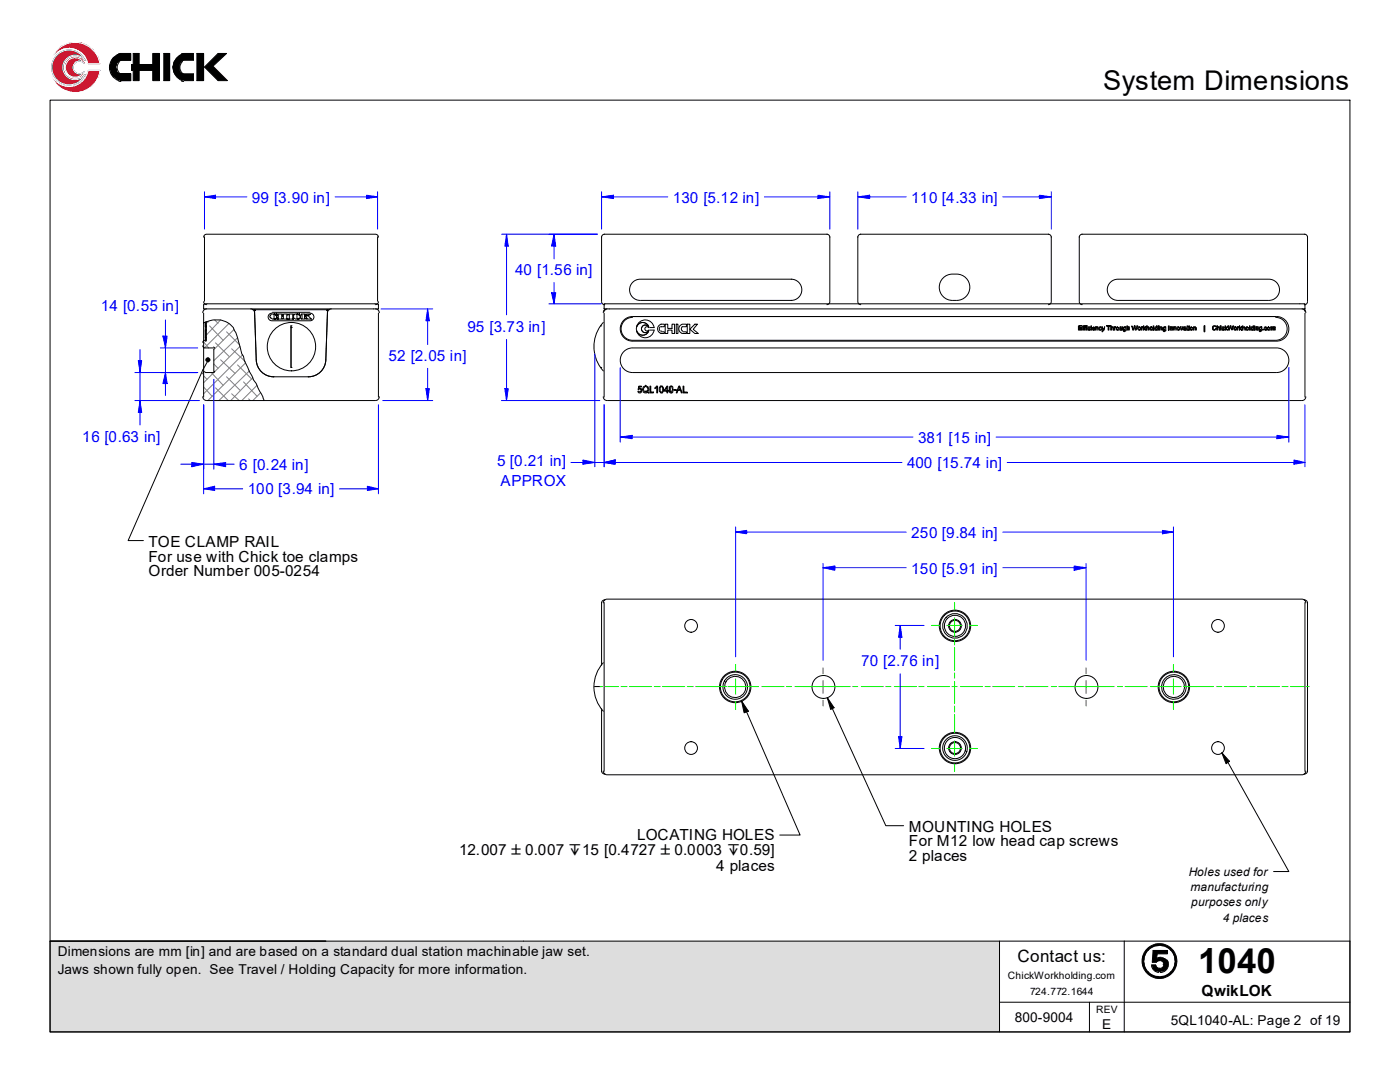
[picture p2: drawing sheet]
<svg xmlns="http://www.w3.org/2000/svg" width="279mm" height="216mm" viewBox="0 0 279 216" stroke-linecap="round" stroke-linejoin="round" font-family="sans-serif">
<!-- layer: Hatch -->
<g fill="none" stroke="#808080" stroke-width=".2">
<path d="M40.6 77.2l1.7 1.9M40.6 75l.7 .7M40.6 68.2l1.1 1.2M41 64.2v.1M41.1 66.5l.2 .2M41.1 67.4l-.1 .2M41.7 64.2l-.6 .3M41.8 65l2.7 2.9M42.2 74.3l2.3 2.6M42.7 72.6l.8 .9M42.8 63.8l.7 .7M43 77.4l2.6 2.5"/>
<path d="M43 68.4l2.7 2.7M44 63.8l-2.9 3.1M44 71.8l2.9 2.7M45.2 75.2l2.7 2.7M45.2 66.2l2.6 2.5M45.7 64.5l-4.9 4.9M46.2 78.6l1.6 1.3M46.2 69.6l2.7 2.5M46.7 65.7l-4 4.1M47.4 67.4l-4.7 4.6M47.4 72.8l2.9 2.9M47.9 69.1l-7.3 7.3"/>
<path d="M48.4 70.8l-7.8 7.8M48.6 76.2l2.7 2.9M48.9 72.5l-7.4 7.4M49.6 79.6l.4 .3M49.8 74l-6.1 5.9M50.5 75.4l-4.4 4.5M51.3 76.9l-3 3M52 78.4l-1.5 1.5"/>
</g>
<!-- layer: Visible Edges(ISO) -->
<g fill="none" stroke="#000" stroke-width=".2">
<path d="M40.8 47.2v12.9M41.2 46.7a.59 .59 0 0 0-.6 .6M41.3 46.7h33.5M74.9 46.7a.59 .59 0 0 1 .6 .6M75.4 47.2v12.9M120.1 47.2v12.9M120.6 46.7h44.5M120.6 46.7a.59 .59 0 0 0-.5 .6M127.8 55.7a2.12 2.12 0 0 0-2.2 2.1 2.12 2.12 0 0 0 2.2 2.1M127.8 55.7h30.2M127.8 59.9h30.2M157.9 55.7a2.12 2.12 0 0 1 2.1 2.1 2.12 2.12 0 0 1-2.1 2.1"/>
<path d="M165 46.7a.59 .59 0 0 1 .6 .6M165.6 47.2v12.9M171.2 47.2v12.9M171.7 46.7h37.6M171.8 46.7a.59 .59 0 0 0-.6 .6M190.1 54.7a2.62 2.62 0 0 0-2.6 2.6 2.62 2.62 0 0 0 2.6 2.6M190.2 59.9h.6M190.2 54.7h.6M190.9 54.7a2.62 2.62 0 0 1 2.6 2.6 2.62 2.62 0 0 1-2.6 2.6M209.2 46.7a.59 .59 0 0 1 .6 .6M209.8 47.2v12.9M215.4 47.2v12.9"/>
<path d="M215.9 46.7h44.5M216 46.7a.59 .59 0 0 0-.6 .6M223.1 55.7a2.12 2.12 0 0 0-2.1 2.1 2.12 2.12 0 0 0 2.1 2.1M223.2 55.7h30M223.2 59.9h30M253.2 55.7a2.12 2.12 0 0 1 2.2 2.1 2.12 2.12 0 0 1-2.2 2.1M260.4 46.7a.59 .59 0 0 1 .5 .6M260.9 47.2v12.9M40.5 79.2a.76 .76 0 0 0 .7 .7M40.5 69v.2l.4 .2M40.6 64.5v-.2h.2a4.8 4.8 0 0 1 5.8 1.1l.5 1 .8 2.9a27.7 27.7 0 0 0 3.2 7.2l1.4 2.7 .2 .7M40.6 62.5v16.7"/>
<path d="M40.6 60.2a.59 .59 0 0 0 .6 .6M40.6 61.6h.1M40.7 60.8l-.1 .1M40.8 60.6h34.6l.1 .2v.8h-34.9v-.8zM40.9 67.9l-.4 .2v.2M40.9 74.2l-.4 .2v.2M41 65.2v2.7h.1v-3.7v3.9h-.1M41 65.2h.1M41 65.9v1.5M41 65h.1M41 65.9h.1M41 65v.2"/>
<path d="M41 64.7v.3M41 67.4h.1M41 74.3h1.5M41 69.4h1.5M41 64.3v.9M41.2 61.6a.76 .76 0 0 0-.7 .8M41.3 79.9h33.5M42.6 69.3l.2 .2M42.7 69.6v4.6M42.8 74.1l-.2 .2M50 61.6a.76 .76 0 0 1 .8 .8M50.5 61.8h.3l.3 10"/>
<path d="M51 62l-.2-.2h14.6l-.2 .2M51.1 71.8a3.5 3.5 0 0 0 3.5 3.4M54 62.8l.2-.1h1v-.2l.2 .5-.2 .2-.2-.4-.3-.1v1h.3l.2-.4h.2v.2a1.44 1.44 0 0 1-1.4 0v-.2h-.2v-.3h.2zM54.3 62.5a.76 .76 0 0 0-.8 .7 .76 .76 0 0 0 .8 .8M54.4 64h7.4M54.4 62.3h7.4M54.5 75.2h7.1M55.4 62.7h1l-.2 .3h.4v-.3h.8v.1h-.2v.9h.2h-.8v-.5h-.4v.3l.2 .2h-1h.1v-.9h-.1zM57.6 62.7h1v.1h-.2v.9h.2h-1h.1v-.9h-.1zM58.1 65.4h.1M58.1 73h.1M58.1 73.3h.1"/>
<path d="M58.1 65h.1M58.1 65v8.3M58.6 62.8h.2v-.1h1v-.2l.1 .7-.5-.5h-.1v.8l.1 .2 .5-.4v.2l-.1 .2h-.9l-.3-.2zM60.1 62.7h.9v.1h-.2v.4l.5-.4h-.2v-.1h.9l-.7 .3h.3v.2l.5 .5h-1l.2-.2h-.2v-.3h-.3v.3h.2v.2h-.9l.2-.2v-.7h-.2zM61.9 62.5a.76 .76 0 0 1 .8 .7 .76 .76 0 0 1-.8 .8M65 71.8a3.5 3.5 0 0 1-3.4 3.4M65.7 61.8h-.3l-.4 10 .4-9.5M66.1 61.6a.76 .76 0 0 0-.7 .8M74.9 61.6a.76 .76 0 0 1 .8 .8M75.5 60.8v.1M75.5 60.2a.59 .59 0 0 1-.6 .6M75.5 62.5v16.7"/>
<path d="M75.5 61.6h.1M75.7 79.2a.76 .76 0 0 1-.8 .7M119.9 73.3h.1M119.9 65h.1M120.1 60.2a.59 .59 0 0 0 .5 .6M120.4 79.2a.76 .76 0 0 0 .8 .7M120.4 64.3a7.2 7.2 0 0 0 0 9.7M120.6 61.6h.1M120.6 62.5v16.7M120.6 60.6h.1M120.6 60.8v.1M120.7 61.8l-.1 .3"/>
<path d="M120.7 61.8h.1M120.7 60.6h139.6l.1 .2v.8h-139.8v-.8zM121.2 61.6a.76 .76 0 0 0-.8 .8M121.2 79.9h138.6M126.2 63.3a2.29 2.29 0 0 0-2.2 2.3 2.29 2.29 0 0 0 2.2 2.3M126.2 63.2a2.46 2.46 0 0 0-2.4 2.4 2.46 2.46 0 0 0 2.4 2.5M126.2 69.4a2.46 2.46 0 0 0-2.4 2.5 2.46 2.46 0 0 0 2.4 2.4M126.3 67.9h128.2M126.3 63.2h128.4M126.3 68.1h128.4M126.3 74.3h128.4M126.3 69.4h128.4"/>
<path d="M127.1 65.2a1.78 1.78 0 0 1 1.8-1.4 1.78 1.78 0 0 1 1.6 1.6M127.1 65.2a1.27 1.27 0 0 1 1.3-.8 1.27 1.27 0 0 1 1.1 1M127.5 77h.5v.2h-.5v.4l.2-.2 .3 .2 .2 .3-.2 .3a.42 .42 0 0 1-.7 0v-.1h.2v.1h.3l.2-.3-.2-.3h-.3v.1h-.2zM128.4 77.2l.5-.3a.88 .88 0 0 1 .6 .8l-.3 .5 .3 .2-.3-.2-.2 .2h-.3l-.3-.2v-.3l-.2-.2zM128.5 77.2l.4-.2 .3 .2 .2 .5-.2 .4h-.3l.1 .1h-.3l-.3-.5zM128.9 78.1h.1M129.4 65.2a.76 .76 0 0 0-1.1-.1 .76 .76 0 0 0 0 1.1 .76 .76 0 0 0 1.1-.1M129.4 65.1a1.27 1.27 0 0 0-1.9-.5 1.27 1.27 0 0 0 0 2 1.27 1.27 0 0 0 1.9-.5M129.4 65.4a.42 .42 0 0 0-.6-.1 .42 .42 0 0 0 0 .6 .42 .42 0 0 0 .6 0M129.5 65.3a.76 .76 0 0 0-1.2-.3 .76 .76 0 0 0 0 1.2 .76 .76 0 0 0 1.2-.3M129.5 65.8a1.27 1.27 0 0 1-1.1 1.1 1.27 1.27 0 0 1-1.3-.9M129.7 77h.2v1.2h.5v.2h-.7z"/>
<path d="M129.7 65.9h.9M129.7 65.4h.9M130.5 65.9a1.78 1.78 0 0 1-1.6 1.5 1.78 1.78 0 0 1-1.8-1.3M131.1 77h.1v1.4h-.1v-1.2l-.4 .4zM131.7 77h.5l.2 .4v.7l-.2 .3a.67 .67 0 0 1-.7-.4 .67 .67 0 0 1 .2-.8zM131.7 77.2h.2v-.2l.3 .2v.9l-.1 .1-.4-.1zM131.8 65.2l-.2 .4 .2 .5M131.8 64.7a.93 .93 0 0 0-.6 .9 .93 .93 0 0 0 .6 .9M131.8 66.5h.2M131.9 64.7h.7v.5h-.6M131.9 66.2h.7v.3h-.7M131.9 66h.1"/>
<path d="M132 64.7h-.2M132.8 64.7h.5v.8h.8v-.8h.5v1.8h-.5v-.6h-.8v.6h-.5zM133.1 77h.2v.9h.1v.2h-.1v.3h-.2v-.3h-.5zM133.1 77.2v.7h-.5zM133.6 77.2a.42 .42 0 0 1 .7 0v1a.42 .42 0 0 1-.7 0zM133.9 77l.4 .7-.2 .2v.3h-.3v-1zM134.5 77.7h.5v.2h-.5zM135 64.7h.3v1.8h-.3zM135.5 77h.1l.5 1.4h-.1l-.2-.5h-.5l-.2 .5h-.1zM135.6 77l.2 .7h-.3zM136.1 64.7a.94 .94 0 0 0-.6 1 .94 .94 0 0 0 .7 .8M136.2 66h.1"/>
<path d="M136.2 65.2l-.2 .4 .2 .5M136.2 64.7h-.1M136.2 65.2h.1M136.3 64.7h.7v.5h-.7M136.3 66.2h.7v.3h-.7M136.3 77h.2v1.2h.7v.2h-.9zM137.2 64.7h.5v1.8h-.5zM138.7 64.7h.5l-.9 1 1.1 .8h-.7l-1-.8zM165.6 60.2a.59 .59 0 0 1-.6 .6M171.2 60.2a.59 .59 0 0 0 .6 .6M209.8 60.2a.59 .59 0 0 1-.6 .6M215.2 65h.7h-.5v.4h.5v.1h-.5v.2h.5v.2h-.7z"/>
<path d="M215.4 60.2a.59 .59 0 0 0 .6 .6M216.1 65h.3h-.2v.2h.2v.2h-.2v.5h-.1zM216.4 65h.1M216.6 65l.1 .4h-.1v.5h-.2v-.7l.3-.2zM216.7 65.2h.2v.7h-.2zM216.7 65h.1M216.7 65h.2v.2h-.2zM217.1 65.4l.3-.2 .2 .2-.2 .1v-.1l-.3 .1 .2 .4h.1v-.2h.2v.2h-.5zM217.8 65.2v.7zM217.8 65v.2zM217.9 65.4l.4-.2 .3 .3h-.5l.2 .4 .3-.2a.42 .42 0 0 1-.7 0zM218.1 65.5v-.1h.3v.1"/>
<path d="M218.6 65.2h.2v.2v-.2h.3v.3v-.1h-.3v.5h-.2zM219.1 65.5v.4zM219.3 65.4h.2v-.2h.3v.3l-.3-.1v.5l.5-.2a.42 .42 0 0 1-.7 0zM220 65.2l.1 .5h.2l.2-.5-.2 .7-.3 .3v-.2h.1zM220.8 65h.9h-.4v.9h-.2v-.9zM221.7 65h.1v.4v-.2h.4v.3v-.1h-.4v.5h-.1zM222.2 65.5v.4zM222.3 65.2h.2v.2v-.2h.2v.2h-.2v.5h-.2zM222.7 65.4h.1M223 65.2l.4 .2v.5h-.4v-.2h-.2v-.3h.4v.3l-.4 .2v-.5zM223.5 65.2h.2v.7l.2-.2v-.5h.1v.7h-.5zM224.2 65.4h.3v.3l-.1 .2v-.2h-.2z"/>
<path d="M224.4 65.2h.1v.2v-.2h.2v.8l-.3 .2-.2-.2v-.1v.1h.3v-.1h-.3v-.5zM224.9 65h.1v.4v-.2h.4v.7h-.2v-.5h-.2v.5h-.1zM225.9 65l.2 .7 .3-.7h.2v.5l.1 .2 .2-.7h.2l-.4 .9h-.1l-.2-.7-.2 .7h-.1zM226.4 65.2v-.2v.2M227.2 65.2l.4 .2v.5l-.5-.4 .1-.1h.4v.3l-.4 .2a.42 .42 0 0 1 0-.7zM227.8 65.2h.1v.2v-.2h.2v.2h-.2v.5h-.1zM228.3 65v.5l.5-.3-.4 .3 .4 .4h-.2l-.2-.4-.1 .4zM228.8 65h.1v.4v-.2h.4v.3v-.1h-.4v.5h-.1zM229.3 65.5v.4zM229.6 65.2l.4 .2 .1 .3a.42 .42 0 0 1-.7 0v-.3h.2zM229.6 65.4h.4v.3h-.2v.2l-.2-.2zM230.1 65h.2v.9h-.2z"/>
<path d="M230.6 65.4l.4 .1-.2 .4-.3-.4h.1zM230.8 65h.2v.9h-.5v-.5l.1-.2h.2v.2zM231.1 65.2h.2v.7h-.2zM231.1 65h.2v.2h-.2zM231.5 65.2v.2l.1-.2 .4 .2v.5h-.2v-.5l-.3 .1v.4zM232.2 65.4h.3v.3l-.2 .2v-.2h-.1zM232.3 65.2h.2v.2v-.2h.2v.8l-.4 .2-.1-.2v-.1v.1h.3v-.1h-.3v-.5zM233.2 65h.1v.9h-.1zM233.5 65.2h.2v.2v-.2h.3v.7h-.2v-.5h-.1v.5h-.2zM234.2 65.2h.2v.2v-.2h.3v.3l-.3-.1v.5h-.2zM234.7 65.5v.4zM235 65.2l.4 .2v.5l-.4-.2v-.3h.4v.3l-.4 .2a.42 .42 0 0 1 0-.7z"/>
<path d="M235.5 65.2h.2v.5h.2l.2-.5-.2 .7h-.2zM236.2 65.2h.4l.1 .2v.5h-.5v-.4h.4v-.1h-.4zM236.2 65.4h.1M236.2 65.7l.4-.2v.4zM236.6 65.5h.1M236.9 65h.2v.9h-.2zM237.1 65.9h.1M237.2 65.2h.2v.7h-.2zM237.2 65h.2v.2h-.2zM237.7 65.2l.4 .2v.3l-.2 .2-.3-.2v-.3h.3v.3l-.2 .2h-.1l-.2-.4zM238.3 65.2v.2l.1-.2 .4 .2v.5h-.2v-.5h-.3v.5zM240.3 65h.2v1.2h-.2z"/>
<path d="M242 65.2l.1-.2h.6v.2l-.4-.2a.6 .6 0 0 0 0 .9l.5-.4a.48 .48 0 0 1-.3 .4 .48 .48 0 0 1-.5-.2zM242.7 65.2h.1M242.8 65h.2v.4v-.2h.3v.3v-.1h-.3v.5h-.2zM243.3 65.5v.4zM243.5 65.2h.2v.7h-.2zM243.5 65h.2v.2h-.2zM244 65.2l.3 .2-.1 .1v-.1h-.2l-.2 .1 .2 .4h.2v-.2h.1v.2h-.5v-.5zM244.5 65v.5l.5-.3-.3 .3 .3 .4h-.1l-.2-.4-.2 .4zM245 65h.2v.5l.2 .2 .1-.7h.2v.5l.2 .2 .1-.7h.2l-.3 .9-.4-.7-.1 .7h-.2zM245.5 65.2v-.2v.2M246.2 65.4l.3-.2 .4 .3-.2 .4h-.3l-.2-.2zM246.4 65.4h.3v.3h-.2v.2l-.1-.2z"/>
<path d="M246.9 65.2h.2v.2v-.2h.1v.2h-.1v.5h-.2zM247.2 65.4h.1M247.4 65v.5l.5-.3-.3 .3 .3 .4h-.2l-.1-.4-.2 .4zM247.9 65h.2v.4l.3-.2 .2 .7h-.2v-.5h-.3v.5h-.2zM248.8 65.2l.5 .2v.3l-.2 .2-.3-.2v-.3h.3v.3l-.2 .2-.3-.2v-.3h.2zM249.4 65v.9zM249.8 65.2l.3 .2v-.4v.9h-.5v-.5zM249.8 65.4h.3v.3h-.2v.2l-.1-.2zM250.3 65.2h.1v.7h-.1zM250.3 65h.1v.2h-.1zM250.6 65.2h.2v.2v-.2h.3v.7h-.1v-.5h-.2v.5h-.2zM251.5 65.2l.3 .2v-.2v.8l-.3 .2-.2-.3 .3 .1v-.1h-.1a.42 .42 0 0 1 0-.7z"/>
<path d="M251.5 65.4l.3 .1-.3 .4-.2-.4zM251.5 66h.1M252 65.7h.1v.2h-.1zM252.5 65.2l.3 .2v.1l-.3-.1v.5l.3-.2v.2h-.3a.42 .42 0 0 1 0-.7zM252.8 65.7h.1M253 65.4h.3v.3l-.1 .2v-.2h-.2zM253.2 65.2l.3 .2v.5h-.5v-.5zM253.7 65.2v.2l.1-.2 .4 .2v-.2h.3v.7h-.2v-.5h-.1v.5h-.2v-.5h-.2v.5h-.1zM254.6 63.3a2.29 2.29 0 0 1 2.3 2.3 2.29 2.29 0 0 1-2.3 2.3M254.8 63.2a2.46 2.46 0 0 1 2.4 2.4 2.46 2.46 0 0 1-2.4 2.5M254.8 69.4a2.46 2.46 0 0 1 2.4 2.5 2.46 2.46 0 0 1-2.4 2.4M259.8 61.6a.76 .76 0 0 1 .8 .8"/>
<path d="M260.3 61.8l.1 .3M260.3 61.8h.1M260.3 60.6h.1M260.4 60.8v.1M260.4 62.5v16.7M260.4 61.6h.1M260.6 79.2a.76 .76 0 0 1-.8 .7M260.9 60.2a.59 .59 0 0 1-.6 .6M120.6 119.7h.1M120.6 119.7a.59 .59 0 0 0-.5 .6M121.2 119.5a.76 .76 0 0 0-.8 .8M121.2 119.5h138.6"/>
<path d="M259.8 119.5a.76 .76 0 0 1 .8 .8M260.3 119.7h.1M260.4 119.7a.59 .59 0 0 1 .5 .6M118.5 137.1a7.2 7.2 0 0 0 1.9 4.8M118.7 137h1.2M119.9 137h.1M120.1 120.2v12.6M120.4 132.2a7.2 7.2 0 0 0-1.9 4.9M120.6 120.2v33.7M260.4 120.2v33.7M260.9 120.2v33.7M120.1 153.8a.59 .59 0 0 0 .5 .6"/>
<path d="M120.1 141.4v12.5M120.4 153.8a.76 .76 0 0 0 .8 .8M120.6 154.4h.1M121.2 154.6h138.6M260.3 154.4h.1M260.6 153.8a.76 .76 0 0 1-.8 .8M260.9 153.8a.59 .59 0 0 1-.6 .6"/>
<circle cx="58.2" cy="69.2" r="4.8"/>
<circle cx="137.9" cy="124.9" r="1.27"/>
<circle cx="146.7" cy="137.1" r="3.1"/>
<circle cx="146.7" cy="137.1" r="2.46"/>
<circle cx="146.7" cy="137.1" r="2.96"/>
<circle cx="146.7" cy="137.1" r="2.12"/>
<circle cx="164.3" cy="137.1" r="2.29"/>
<circle cx="190.6" cy="124.9" r="3.1"/>
<circle cx="190.6" cy="124.9" r="2.96"/>
<circle cx="190.6" cy="124.9" r="2.46"/>
<circle cx="190.6" cy="124.9" r="1.1"/>
<circle cx="190.6" cy="124.9" r="2.12"/>
<circle cx="190.6" cy="124.9" r="1.27"/>
<circle cx="216.8" cy="137.1" r="2.29"/>
<circle cx="234.3" cy="137.1" r="3.1"/>
<circle cx="234.3" cy="137.1" r="2.12"/>
<circle cx="234.3" cy="137.1" r="2.46"/>
<circle cx="234.3" cy="137.1" r="2.96"/>
<circle cx="243.1" cy="124.9" r="1.27"/>
<circle cx="137.9" cy="149.3" r="1.27"/>
<circle cx="190.6" cy="149.3" r="2.12"/>
<circle cx="190.6" cy="149.3" r="1.27"/>
<circle cx="190.6" cy="149.3" r="1.1"/>
<circle cx="190.6" cy="149.3" r="2.96"/>
<circle cx="190.6" cy="149.3" r="2.46"/>
<circle cx="190.6" cy="149.3" r="3.1"/>
<circle cx="243.1" cy="149.3" r="1.27"/>
</g>
<!-- layer: TITLE BLOCK HATCH -->
<g fill="#000">
<path d="M22.7 11.3l1-.6h2.4v1.3h-2.1l-.1 .2a1.95 1.95 0 0 0-.7 1.3l.2 .2a.59 .59 0 0 0 .5 .9v.1h2.2v1.4h-2.4l-.5-.4a1.9 1.9 0 0 1-1.2-1.6l-.2-.2v-.4a3.4 3.4 0 0 1 .9-2.2z" fill-rule="evenodd"/>
<path d="M26.6 10.7h1.2v2.2h2.7v-2.2h1.3v5.4h-1.3v-2h-2.7v2h-1.2v-2h-.4v-1.2h.4z" fill-rule="evenodd"/>
<path d="M32.7 10.7h1.2v5.4h-1.2z" fill-rule="evenodd"/>
<path d="M35.4 11.3l.8-.6h2.4v1.3h-2a1.85 1.85 0 0 0-.4 2.6h.2v.1h2.2v1.4h-1.9a2.09 2.09 0 0 1-1.5-.9l-.3-.3a.97 .97 0 0 1-.4-1l-.1-.4v-.3l.1-.2a2.06 2.06 0 0 1 .9-1.7z" fill-rule="evenodd"/>
<path d="M39.3 10.7h1.3v5.4h-1.3z" fill-rule="evenodd"/>
<path d="M40.8 13.4l2.7-2.7h1.7l-2.7 2.5 2.9 2.9h-1.9z" fill-rule="evenodd"/>
</g>
<path d="M10.3 15.1a3.1 3.1 0 0 0 1.7 1.7 3.7 3.7 0 0 0 5.1-1.6l.5-1.1h2.4a2.71 2.71 0 0 1-.7 1.6 4.6 4.6 0 0 1-5.8 2.4 4.7 4.7 0 0 1-3-2.5z" fill-rule="evenodd" fill="#f00"/>
<path d="M11.5 10.8a3.5 3.5 0 0 1 4.6 0l.7 .9-.4-.2a2.16 2.16 0 0 0-2.3-.3 2.19 2.19 0 0 0-1.4 2.2 2.29 2.29 0 0 0 1.2 2.1 2.29 2.29 0 0 0 2.4-.1l.5-.3a2.96 2.96 0 0 1-2.7 1.7h-.7a2.65 2.65 0 0 1-2.4-1.4l-.3-.7a2.99 2.99 0 0 1 .1-3z" fill-rule="evenodd" fill="#b01c2e"/>
<path d="M13.7 11.9a1.88 1.88 0 0 1 2.9 .3l.3 .3h-.1a.54 .54 0 0 0-.7-.3 .42 .42 0 0 0-.7 0h-.3v.2a1.02 1.02 0 0 0-.5 1.3l.1 .5 .4 .2v.2a1.31 1.31 0 0 0 1.5-.2h.2a1.61 1.61 0 0 1-1.6 1 2.04 2.04 0 0 1-2-1.2 2.04 2.04 0 0 1 .5-2.3z" fill-rule="evenodd" fill="#f00"/>
<g fill="#e60d2e">
<path d="M10.5 11.3l-.3 .9zM12.2 9.1l-1 1.1-.5 .6-.2 .5a4.3 4.3 0 0 1 2.5-1.6 3.4 3.4 0 0 1 3.4 1 4.4 4.4 0 0 1 1.2 2h2.4l-.4-1.4-.5-.6a4.5 4.5 0 0 0-4.7-2.2h-.5z" fill-rule="evenodd"/>
<path d="M10.3 15.1a3.1 3.1 0 0 0 1.7 1.7 3.7 3.7 0 0 0 5.1-1.6l.5-1.1h2.4a2.71 2.71 0 0 1-.7 1.6 4.6 4.6 0 0 1-5.8 2.4 4.7 4.7 0 0 1-3-2.5z" fill-rule="evenodd"/>
</g>
<path d="M13.7 11.9a1.88 1.88 0 0 1 2.9 .3l.3 .3h-.1a.54 .54 0 0 0-.7-.3 .42 .42 0 0 0-.7 0h-.3v.2a1.02 1.02 0 0 0-.5 1.3l.1 .5 .4 .2v.2a1.31 1.31 0 0 0 1.5-.2h.2a1.61 1.61 0 0 1-1.6 1 2.04 2.04 0 0 1-2-1.2 2.04 2.04 0 0 1 .5-2.3z" fill-rule="evenodd" fill="#b01c2e"/>
<path d="M10 187.8h189.5v18.1h-189.5z" fill-rule="evenodd" fill="#ddd"/>
<g fill="#000">
<path d="M230.1 189.7h2.9v.6h-2l-.2 .9h.2a1.53 1.53 0 0 1 2 .5 1.52 1.52 0 0 1-1.4 2.2h-.5a1.1 1.1 0 0 1-1.1-1l-.2-.4h.8l.2 .4a.85 .85 0 0 0 1.2 .1v-.1h.2a.91 .91 0 0 0-.6-1.2h-.3l-.5 .3h-.8z" fill-rule="evenodd"/>
<path d="M229.4 189.3l-.6 .9a1.56 1.56 0 0 0-.4 1.3l-.1 .4 .1 .3a2.66 2.66 0 0 0 1.4 2.2 1.56 1.56 0 0 0 1.3 .3l.4 .2 .3-.2a2.06 2.06 0 0 0 1.7-.8l.3-.2a3.7 3.7 0 0 0 .6-2.9l-.6-1-.3-.1-.2-.4a3.7 3.7 0 0 0-2.8-.5zM229.3 189a4.1 4.1 0 0 0-1.4 2.3 3.6 3.6 0 0 0 1.2 3.1 3.5 3.5 0 0 0 5.3-.9 3.5 3.5 0 0 0-1.9-5 3.5 3.5 0 0 0-3.2 .5z" fill-rule="evenodd"/>
</g>
<!-- layer: Sketch Geometry(ISO) -->
<g fill="none" stroke="#000" stroke-width=".2">
<path d="M10 20h259.4v185.9h-259.4zM16.8 12.7a1.27 1.27 0 0 0-1.8-.2 1.27 1.27 0 0 0 0 1.9 1.27 1.27 0 0 0 1.8-.1M17 14.9a3.5 3.5 0 0 1-5.3 1.3 3.5 3.5 0 0 1 0-5.5 3.5 3.5 0 0 1 5.3 1.3 2.45 2.45 0 0 0-3.7-.3 2.45 2.45 0 0 0 0 3.6 2.45 2.45 0 0 0 3.7-.4M17.6 14.1h2.4M23.6 10.8a2.79 2.79 0 0 0-1.8 2.7 2.79 2.79 0 0 0 1.8 2.6M23.7 16.2l.4 .1M23.8 14.6l.3 .1M23.9 12.3a1.61 1.61 0 0 0 0 2.4M24 10.7h2.1v1.3h-2.1h2.1v-1.3M24 14.7h2.1h-2.1M24.1 12l-.3 .1M24.1 10.7l-.4 .1"/>
<path d="M26.1 14.7v1.4v-1.4M26.1 16.1h-2.1h2.1M26.6 10.7h1.2v2.2h2.7v-2.2h1.3v5.4h-1.3v-2h-2.7v2h-1.2v-2h-.4v-1.2h.4zM32.7 10.7h1.2v5.4h-1.2zM36.2 16.2l.5 .1M36.3 10.8a2.79 2.79 0 0 0-1.8 2.7 2.79 2.79 0 0 0 1.8 2.6M36.4 14.6l.3 .1M36.4 12.3a1.61 1.61 0 0 0 0 2.4M36.6 14.7h2v1.4h-1.9M36.7 12l-.3 .1M36.7 10.7l-.5 .1M36.7 10.7h1.9v1.3h-2"/>
<path d="M39.3 10.7h1.3v5.4h-1.3zM40.8 13.4l2.7-2.7h1.7l-2.7 2.5 2.9 2.9h-1.9zM104.5 187.8h119.9M199.5 187.8v18.1M217.4 200v5.9M229.8 192.5h.8M229.8 192.7a1.61 1.61 0 0 0 1.4 1.3M230.6 192.6a.76 .76 0 0 0 .8 .6M230.8 191.2l.2-.9h2v-.6h-2.9l-.1 2.3h.8M231.1 193.9h.5M231.3 193.2h.2M231.3 191.7h.2"/>
<path d="M231.4 191.7l-.6 .3M231.6 191.7a.76 .76 0 0 1 .7 .7 .76 .76 0 0 1-.7 .8M231.7 191l-.9 .2M231.7 191.2l.6 .1 .5 .3M232.2 192.4v.1M232.9 191.5l.3 .8M233.2 192.6a1.61 1.61 0 0 1-1.6 1.5M233.2 192.4v.1"/>
<circle cx="231.4" cy="191.8" r="3.5"/>
<circle cx="231.4" cy="191.8" r="3.1"/>
</g>
<path d="M10.1 12.2a5 5 0 0 1 5.2-3.7 5 5 0 0 1 4.6 4.3M16.8 12.7a1.95 1.95 0 0 0-3-.8 1.95 1.95 0 0 0 0 3.1 1.95 1.95 0 0 0 3-.8M16.8 12.7a1.27 1.27 0 0 0-1.8-.2 1.27 1.27 0 0 0 0 1.9 1.27 1.27 0 0 0 1.8-.1M17 14.9a3.5 3.5 0 0 1-5.3 1.3 3.5 3.5 0 0 1 0-5.5 3.5 3.5 0 0 1 5.3 1.3 2.45 2.45 0 0 0-3.7-.3 2.45 2.45 0 0 0 0 3.6 2.45 2.45 0 0 0 3.7-.4M17.6 12.8a3.8 3.8 0 0 0-5.9-2.5 3.8 3.8 0 0 0 0 6.3 3.8 3.8 0 0 0 5.9-2.5M17.6 14.1h2.4M17.6 12.7h2.4M19.9 14.1a5 5 0 0 1-4.6 4.3 5 5 0 0 1-5.2-3.7" fill="none" stroke="#fff" stroke-width=".2"/>
<path d="M17.6 12.7h2.4" fill="none" stroke="#f00" stroke-width=".2"/>
<!-- layer: TITLE BLOCK -->
<path d="M104.5 187.8h-94.5v18.1h259.4v-18.1h-45v18.1M199.5 200h69.9" fill="none" stroke="#000" stroke-width=".2"/>
<!-- layer: Dimensions(ISO) -->
<path d="M40.8 39.3h2.2" fill="none" stroke="#00f" stroke-width=".2"/>
<path d="M40.8 39.3l2.2-.4v.7z" fill-rule="evenodd" fill="#00f"/>
<path d="M40.8 39.3l2.2-.4v.7zM73.2 39.3h2.2" fill="none" stroke="#00f" stroke-width=".2"/>
<path d="M73.2 38.9l2.2 .4-2.2 .3z" fill-rule="evenodd" fill="#00f"/>
<path d="M40.8 38.3v7.4M43 39.3h6.3M66.9 39.3h6.3M73.2 38.9l2.2 .4-2.2 .3zM75.4 38.3v7.4M120.1 39.3h2.3" fill="none" stroke="#00f" stroke-width=".2"/>
<path d="M120.1 39.3l2.3-.4v.7z" fill-rule="evenodd" fill="#00f"/>
<path d="M120.1 39.3l2.3-.4v.7zM163.2 39.3h2.4" fill="none" stroke="#00f" stroke-width=".2"/>
<path d="M163.2 38.9l2.4 .4-2.4 .3z" fill-rule="evenodd" fill="#00f"/>
<path d="M120.1 38.3v7.4M122.4 39.3h10.9M152.6 39.3h10.6M163.2 38.9l2.4 .4-2.4 .3zM165.6 38.3v7.4M171.2 39.3h2.4" fill="none" stroke="#00f" stroke-width=".2"/>
<path d="M171.2 39.3l2.4-.4v.7z" fill-rule="evenodd" fill="#00f"/>
<path d="M171.2 39.3l2.4-.4v.7zM207.4 39.3h2.4" fill="none" stroke="#00f" stroke-width=".2"/>
<path d="M207.4 38.9l2.4 .4-2.4 .3z" fill-rule="evenodd" fill="#00f"/>
<path d="M171.2 38.3v7.4M173.6 39.3h7.2M200.2 39.3h7.2M207.4 38.9l2.4 .4-2.4 .3zM209.8 38.3v7.4M110.6 58.4v2.2" fill="none" stroke="#00f" stroke-width=".2"/>
<path d="M110.1 58.4h.8l-.3 2.2z" fill-rule="evenodd" fill="#00f"/>
<path d="M110.1 58.4h.8l-.3 2.2zM110.6 46.7v2.4" fill="none" stroke="#00f" stroke-width=".2"/>
<path d="M110.6 46.7l.3 2.4h-.8z" fill-rule="evenodd" fill="#00f"/>
<path d="M109.6 46.7h9.6M110.6 46.7l.3 2.4h-.8zM110.6 49.1v2.5M110.6 56.4v2M101.1 77.6v2.3M109.6 60.6h10.5" fill="none" stroke="#00f" stroke-width=".2"/>
<path d="M100.8 77.6h.6l-.3 2.3z" fill-rule="evenodd" fill="#00f"/>
<path d="M101.1 46.7v2.4M100.8 77.6h.6l-.3 2.3z" fill="none" stroke="#00f" stroke-width=".2"/>
<path d="M101.1 46.7l.3 2.4h-.6z" fill-rule="evenodd" fill="#00f"/>
<path d="M100.1 46.7h19.1M101.1 46.7l.3 2.4h-.6zM101.1 49.1v13.7M100.1 79.9h19.6M101.1 67.7v9.9M116.3 92.3h2.4" fill="none" stroke="#00f" stroke-width=".2"/>
<path d="M116.3 91.8l2.4 .5-2.4 .3z" fill-rule="evenodd" fill="#00f"/>
<path d="M116.3 91.8l2.4 .5-2.4 .3zM120.6 92.3h2.2" fill="none" stroke="#00f" stroke-width=".2"/>
<path d="M120.6 92.3l2.2-.5v.8z" fill-rule="evenodd" fill="#00f"/>
<path d="M118.7 70.6v22.5M114 92.3h2.3M118.7 92.3h6.4M120.6 92.3l2.2-.5v.8zM120.6 80.8v12.3" fill="none" stroke="#00f" stroke-width=".2"/>
<path d="M120.6 92.3l2.2-.5v.8z" fill-rule="evenodd" fill="#00f"/>
<path d="M120.6 92.3l2.2-.5v.8zM258.2 92.3h2.2" fill="none" stroke="#00f" stroke-width=".2"/>
<path d="M258.2 91.8l2.2 .5-2.2 .3z" fill-rule="evenodd" fill="#00f"/>
<path d="M40.6 97.5h2.2M120.6 80.8v12.3M122.8 92.3h57.2M201 92.3h57.2M258.2 91.8l2.2 .5-2.2 .3zM260.4 80.8v12.3" fill="none" stroke="#00f" stroke-width=".2"/>
<path d="M40.6 97.5l2.2-.5v.9z" fill-rule="evenodd" fill="#00f"/>
<path d="M40.6 97.5l2.2-.5v.9zM73.3 97.5h2.2" fill="none" stroke="#00f" stroke-width=".2"/>
<path d="M73.3 97l2.2 .5-2.2 .4z" fill-rule="evenodd" fill="#00f"/>
<path d="M40.6 80.8v17.8M42.8 97.5h5.6M67.7 97.5h5.6M73.3 97l2.2 .5-2.2 .4zM75.5 80.8v17.8M179.7 124.8v2.4" fill="none" stroke="#00f" stroke-width=".2"/>
<!-- layer: Centerline(ISO) -->
<g fill="none" stroke="#0f0" stroke-width=".2">
<path d="M119.7 137h.5M120.7 137h2.7M124 137h1.1M125.6 137h4.4M130.6 137h1.1M132.2 137h4.5M137.2 137h1.1M138.9 137h4.4M143.8 137h1.1M145.5 137h4.4M150.4 137h1M152.1 137h4.4"/>
<path d="M157 137h1M158.7 137h4.4M163.6 137h1M165.3 137h4.4M170.2 137h1M171.9 137h4.4M176.8 137h1M178.5 137h4.4M183.4 137h1M185.1 137h4.4M190 137h1M191.7 137h4.4"/>
<path d="M196.6 137h1M198.1 137h4.4M203.2 137h1M204.7 137h4.4M209.8 137h1M211.3 137h4.4M216.4 137h1M217.9 137h4.4M223 137h1M224.5 137h4.4M229.6 137h1M231.1 137h4.4"/>
<path d="M236.2 137h1M237.7 137h4.4M242.8 137h1M244.3 137h4.5M249.4 137h1M251 137h4.4M255.9 137h1.1M257.6 137h2.7M260.8 137h.5"/>
</g>
<!-- layer: Center Mark(ISO) -->
<g fill="none" stroke="#0f0" stroke-width=".2">
<path d="M142.2 137h1.6M145.3 137h3M146.8 132.6v1.3M146.8 135.5v3M149.9 137h1.5M160.4 137h1.3M162.9 137h2.7M164.3 133.3v1.2M164.3 135.8v2.5M164.3 139.7v1.2M166.8 137h1.3M185.9 124.8h1.6"/>
<path d="M189 124.8h3M190.5 120.2v1.6M190.5 123.3v3.7M190.5 127.5v1.2M190.5 129.2v4.6M190.5 134.3v1M190.5 136v4.4M193.5 124.8h1.6M212.9 137h1.3M215.4 137h2.7M216.7 133.3v1.2M216.7 135.8v2.5"/>
<path d="M216.7 139.7v1.2M219.3 137h1.3M229.8 137h1.3M232.7 137h3M234.2 132.6v1.3M234.2 135.5v3M237.2 137h1.6M146.8 140v1.6M185.9 149.4h1.6M189 149.4h3M190.5 140.9v1.2M190.5 142.6v3.5"/>
<path d="M190.5 147.8v3.1M190.5 152.4v1.5M193.5 149.4h1.6M234.2 140v1.6"/>
</g>
<!-- layer: Dimensions(ISO) -->
<path d="M179.7 124.8l.3 2.4h-.7z" fill-rule="evenodd" fill="#00f"/>
<path d="M179.7 124.8l.3 2.4h-.7zM179.7 147v2.4" fill="none" stroke="#00f" stroke-width=".2"/>
<path d="M179.3 147h.7l-.3 2.4z" fill-rule="evenodd" fill="#00f"/>
<path d="M164.3 113.3h2.3M178.6 124.8h5.8M179.7 127.2v2.3M179.7 134.5v12.5M178.6 149.4h5.8M179.3 147h.7l-.3 2.4z" fill="none" stroke="#00f" stroke-width=".2"/>
<path d="M164.3 113.3l2.3-.4v.9z" fill-rule="evenodd" fill="#00f"/>
<path d="M164.3 113.3l2.3-.4v.9zM214.4 113.3h2.3" fill="none" stroke="#00f" stroke-width=".2"/>
<path d="M214.4 112.9l2.3 .4-2.3 .5z" fill-rule="evenodd" fill="#00f"/>
<path d="M146.8 106.2h2.2M164.3 112.4v19.3M166.6 113.3h14.2M200.2 113.3h14.2M214.4 112.9l2.3 .4-2.3 .5zM216.7 112.4v19.3" fill="none" stroke="#00f" stroke-width=".2"/>
<path d="M146.8 106.2l2.2-.4v.7z" fill-rule="evenodd" fill="#00f"/>
<path d="M146.8 106.2l2.2-.4v.7zM232 106.2h2.2" fill="none" stroke="#00f" stroke-width=".2"/>
<path d="M232 105.8l2.2 .4-2.2 .3z" fill-rule="evenodd" fill="#00f"/>
<path d="M42.7 92.6h2.3M146.8 105.2v25.9M149 106.2h31.8M200.2 106.2h31.8M232 105.8l2.2 .4-2.2 .3zM234.2 105.2v25.9" fill="none" stroke="#00f" stroke-width=".2"/>
<!-- layer: Symbols(ISO) -->
<path d="M41.3 72.3l-.8 1.5-14.9 34.1h3M148 139.9l1.4 2-.9 .3zM148 139.9l11.7 26.7h-4.1M165.1 139.2l1.4 2-.7 .4zM165.1 139.2l11.7 25.6h3.5M243.8 150.2l1.6 1.7-.7 .5zM243.8 150.2l1.2 1.9 12.2 21.8h-3" fill="none" stroke="#000" stroke-width=".2"/>
<g fill="#000">
<path d="M41.3 71.3h.4l.3 .3v.4l-.3 .3h-.4l-.3-.3v-.4z" fill-rule="evenodd"/>
<path d="M148 139.9l1.4 2-.9 .3z" fill-rule="evenodd"/>
<path d="M165.1 139.2l1.4 2-.7 .4z" fill-rule="evenodd"/>
<path d="M243.8 150.2l1.6 1.7-.7 .5z" fill-rule="evenodd"/>
</g>
<!-- layer: Dimensions(ISO) -->
<path d="M42.7 92.6l2.3-.3v.8z" fill-rule="evenodd" fill="#00f"/>
<path d="M38.3 92.6h2.3M42.7 92.6l2.3-.3v.8z" fill="none" stroke="#00f" stroke-width=".2"/>
<path d="M38.3 92.3l2.3 .3-2.3 .5z" fill-rule="evenodd" fill="#00f"/>
<path d="M27.9 72v2.3M42.7 75.7v17.9M36.1 92.6h2.2M38.3 92.3l2.3 .3-2.3 .5zM40.6 92.6h2.1M40.6 80.8v12.8M45 92.6h1.7" fill="none" stroke="#00f" stroke-width=".2"/>
<path d="M27.6 72h.7l-.4 2.3z" fill-rule="evenodd" fill="#00f"/>
<path d="M27.6 72h.7l-.4 2.3zM27.9 79.9v2.4" fill="none" stroke="#00f" stroke-width=".2"/>
<path d="M27.9 79.9l.4 2.4h-.7z" fill-rule="evenodd" fill="#00f"/>
<path d="M26.9 74.3h12.6M26.9 79.9h12.9M27.9 79.9l.4 2.4h-.7zM27.9 69.8v2.2M27.9 74.3v5.6M33 74.3v2.2M27.9 82.3v2.5" fill="none" stroke="#00f" stroke-width=".2"/>
<path d="M33 74.3l.4 2.2h-.9z" fill-rule="evenodd" fill="#00f"/>
<path d="M33 74.3l.4 2.2h-.9zM33 67.1v2.3" fill="none" stroke="#00f" stroke-width=".2"/>
<path d="M32.5 67.1h.9l-.4 2.3z" fill-rule="evenodd" fill="#00f"/>
<path d="M32 69.4h7.5M32 74.3h7.5M32.5 67.1h.9l-.4 2.3zM33 63.8v3.3M33 69.4v4.9M33 76.5v2.4M123.8 87.2h2.4" fill="none" stroke="#00f" stroke-width=".2"/>
<path d="M123.8 87.2l2.4-.3v.6z" fill-rule="evenodd" fill="#00f"/>
<path d="M123.8 87.2l2.4-.3v.6zM254.8 87.2h2.4" fill="none" stroke="#00f" stroke-width=".2"/>
<path d="M254.8 86.9l2.4 .3-2.4 .3z" fill-rule="evenodd" fill="#00f"/>
<path d="M85.3 61.6v2.4M123.8 73.3v14.9M257.2 73.3v14.9M126.2 87.2h56M198.8 87.2h56M254.8 86.9l2.4 .3-2.4 .3z" fill="none" stroke="#00f" stroke-width=".2"/>
<!-- layer: Sketch Geometry(ISO) -->
<path d="M10 187.8h55" fill="none" stroke="#000" stroke-width=".2"/>
<!-- layer: Dimensions(ISO) -->
<path d="M85.3 61.6l.4 2.4h-.7z" fill-rule="evenodd" fill="#00f"/>
<path d="M85.3 61.6l.4 2.4h-.7zM85.3 77.6v2.3" fill="none" stroke="#00f" stroke-width=".2"/>
<path d="M85 77.6h.7l-.4 2.3z" fill-rule="evenodd" fill="#00f"/>
<path d="M76 61.6h10.4M76.4 79.9h10M85 77.6h.7l-.4 2.3zM85.3 64v4.7M85.3 73.5v4.1" fill="none" stroke="#00f" stroke-width=".2"/>
<!-- layer: Sketch Geometry(ISO) -->
<path d="M10 187.8h55" fill="none" stroke="#000" stroke-width=".2"/>
<text font-size="6.9" x="239.1" y="194.2">1040</text>
<text font-size="5.4" x="220.1" y="17.9">System Dimensions</text>
<text font-size="3.4" x="203" y="192">Contact us:</text>
<g font-size="3" fill="#00f">
<text x="50.3" y="40.5">99 [3.90 in]</text>
<text x="134.3" y="40.5">130 [5.12 in]</text>
<text x="181.9" y="40.5">110 [4.33 in]</text>
<text x="102.8" y="54.9">40 [1.56 in]</text>
<text x="20.2" y="62.1">14 [0.55 in]</text>
<text x="77.6" y="72">52 [2.05 in]</text>
<text x="93.3" y="66.2">95 [3.73 in]</text>
<text x="16.4" y="88.2">16 [0.63 in]</text>
<text x="183.2" y="88.4">381 [15 in]</text>
<text x="47.8" y="93.8">6 [0.24 in]</text>
<text x="99.2" y="93">5 [0.21 in]</text>
<text x="181" y="93.3">400 [15.74 in]</text>
<text x="49.4" y="98.6">100 [3.94 in]</text>
<text x="99.9" y="97">APPROX</text>
<text x="181.9" y="107.4">250 [9.84 in]</text>
<text x="181.9" y="114.5">150 [5.91 in]</text>
<text x="171.9" y="132.9">70 [2.76 in]</text>
</g>
<g font-size="3">
<text x="29.6" y="109.1">TOE CLAMP RAIL</text>
<text x="29.6" y="112.1">For use with Chick toe clamps</text>
<text x="29.6" y="115">Order Number 005-0254</text>
<text x="127.2" y="167.6">LOCATING HOLES</text>
<text x="181.4" y="165.9">MOUNTING HOLES</text>
<text x="91.6" y="170.7">12.007 ±0.007 ↧15 [0.4727 ±0.0003 ↧0.59]</text>
<text x="142.9" y="173.7">4 places</text>
<text x="181.4" y="168.8">For M12 low head cap screws</text>
<text x="181.4" y="171.9">2 places</text>
<text x="239.8" y="198.8">QwikLOK</text>
</g>
<g font-size="2.7">
<text x="11.5" y="190.8">Dimensions are mm [in] and are based on a standard dual station machinable jaw set.</text>
<text x="11.5" y="194.4">Jaws shown fully open. See Travel / Holding Capacity for more information.</text>
<text x="202.5" y="203.9">800-9004</text>
<text x="220" y="205.2">E</text>
<text x="233.7" y="204.6">5QL1040-AL: Page 2 of 19</text>
</g>
<g font-size="2.4">
<text x="237.2" y="174.8">Holes used for</text>
<text x="237.6" y="177.8">manufacturing</text>
<text x="237.7" y="180.8">purposes only</text>
<text x="244" y="183.9">4 places</text>
</g>
<g font-size="2">
<text x="201.2" y="195.4">ChickWorkholding.com</text>
<text x="205.6" y="198.6">724.772.1644</text>
<text x="218.8" y="202.2">REV</text>
</g>
</svg>
